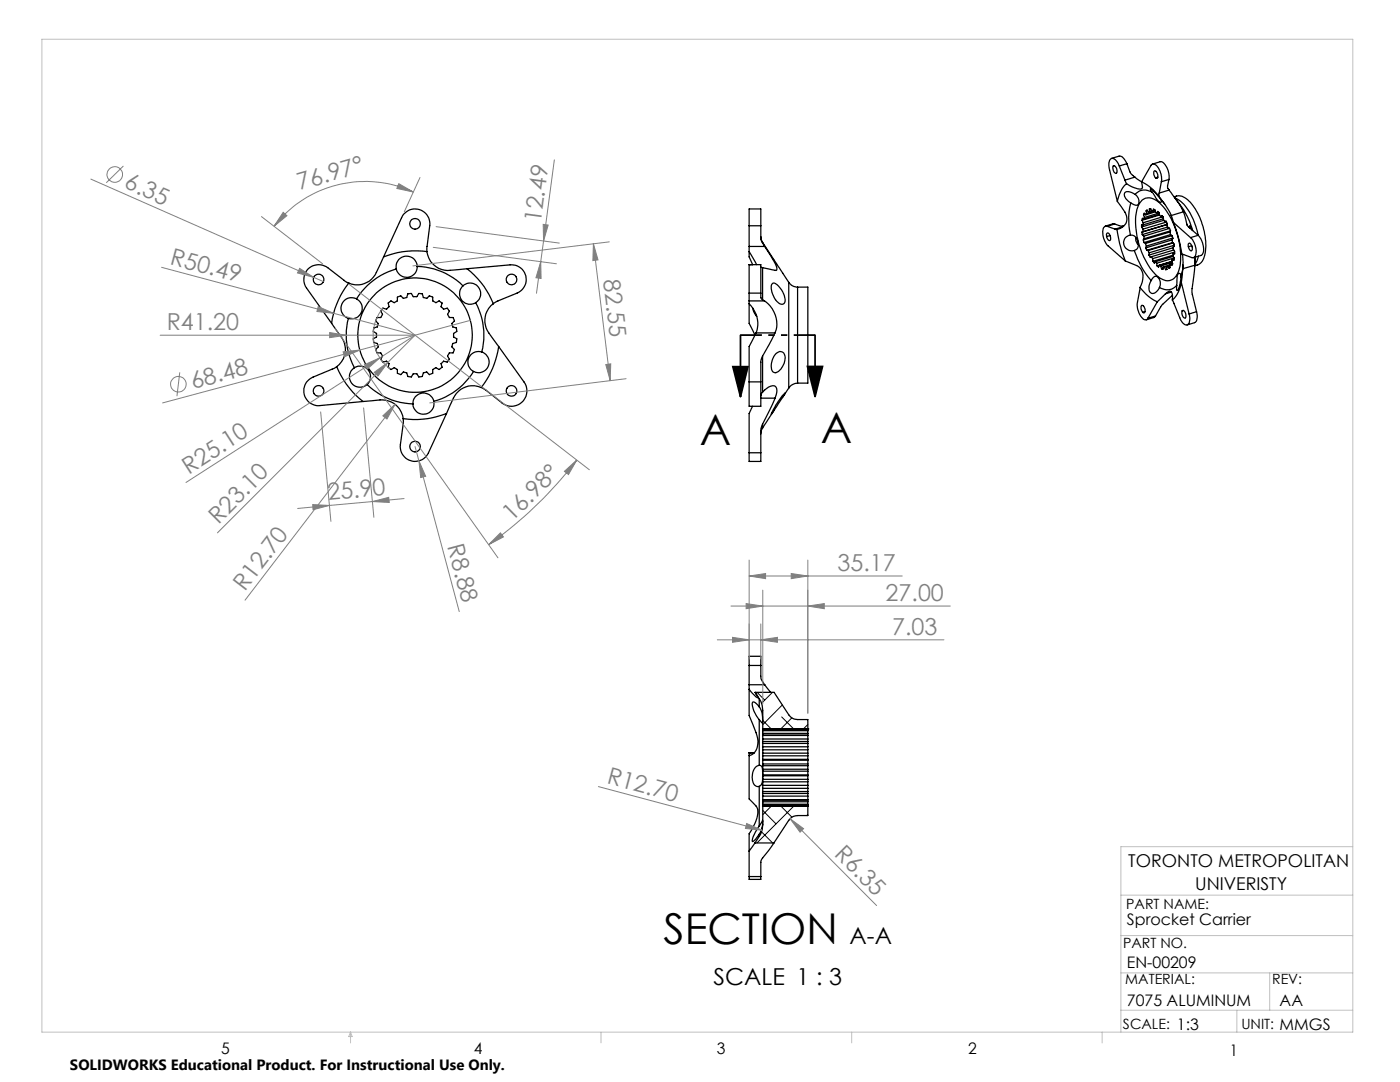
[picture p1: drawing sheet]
<svg xmlns="http://www.w3.org/2000/svg" width="279mm" height="216mm" viewBox="0 0 279 216" stroke-linecap="round" stroke-linejoin="round" font-family="sans-serif">
<g fill="none" stroke="#000" stroke-width=".25">
<path d="M221.8 31.6l1.5-.4a1.34 1.34 0 0 1 1.3 1l.3 .5M222.2 33.1a.91 .91 0 0 1 .6 1.5 1.06 1.06 0 0 1-.6-1.5zM222.4 33.1h-.2M223.4 33.1a1.66 1.66 0 0 0-1.6-1.5 2.05 2.05 0 0 0-.4 2.3l1.6 6.3M223.4 33.1l1.1 2.8M224.5 35.9l.3 .8M224.8 36.7a6.3 6.3 0 0 0-1.8 3.5M224.9 32.7l.8 1.9 .8 .7M224.9 32.7l-1.5 .4M226.5 35.3l1.4 1M226.5 35.3l-2 .6M226.6 38.8a1.57 1.57 0 0 0-2.2-.3 1.9 1.9 0 0 0 1.3 2"/>
<path d="M226.6 38.8a1.39 1.39 0 0 1 .4 2.1h-.4l-.9-.4M227.8 36.3a1.29 1.29 0 0 1 .1 1.3 2.92 2.92 0 0 1-2.6-.6l-.5-.3M227.8 36.3a8.7 8.7 0 0 1 3.5 2.9M227.9 39.9a2.67 2.67 0 0 1 3.7 .8 15.8 15.8 0 0 1 3.8 12.9 2.53 2.53 0 0 1-2.8 2.4 6.8 6.8 0 0 1-3.9-3.8 15.4 15.4 0 0 1-1.7-10.6l.4-1zM230 38.4l-.4-.7 1 .8 1 1.3M230 38.4a2.49 2.49 0 0 0-3.4 .4M230 38.4l.5 .8a1.21 1.21 0 0 0 1.3 1.1l-.2-.5M230 32.7l1.5-.4a1.95 1.95 0 0 1 1.6 1.7l.2 1.1v.7M230.4 34.1a.88 .88 0 0 1 .7 1.2 .29 .29 0 0 1-.3 .3 .29 .29 0 0 1-.3-.2 1.25 1.25 0 0 1-.1-1.3zM231.1 35.3l-.5 .2M231.3 39.2l1.4 1.9 1.1 1.9M231.4 38.5l-.1 .7"/>
<path d="M231.6 39.8l.8 .9M231.8 36.3a3.5 3.5 0 0 0-1.5-3.6l-.5 .2-2 3.4M231.8 36.3l-.4 2.2M233.3 35.8l-.3 1.6 .3 .5M233.3 35.8l-1.5 .5M233.3 37.9l1.9 2.6 1 1.8M233.3 37.9l-1.9 .6M234.3 39.3a2.74 2.74 0 0 1 3.3 1.1 13.3 13.3 0 0 1 2.8 10.6 2.37 2.37 0 0 1-2 2M234.4 39.4l1.9 2.5 1.1 2.2 .6 1.9M234.5 39.5a6.6 6.6 0 0 1 3.4 3.8l.8 1.9 .4 1.8M69.6 56.5a16.8 16.8 0 0 0-3.4 8M69.6 56.5l-.8-.4-3.4-2.7a2.96 2.96 0 0 0-3.9 .2 2.96 2.96 0 0 0-.3 3.9l5 7"/>
<path d="M71.2 59.6a2.13 2.13 0 0 0-3 1.1 2.13 2.13 0 0 0 1.3 2.8M71.2 59.6a2.13 2.13 0 0 1 .9 2.7 2.13 2.13 0 0 1-2.6 1.2M76.6 51.3l-.7 1.4a6.7 6.7 0 0 1-2.2 3.4l-.5 .3a4 4 0 0 1-3.6 .1M79.1 53.7a14 14 0 0 0-7.9 5.9M83.3 53.2a13.4 13.4 0 0 1 9.1 3.8M83.3 53.2a2.11 2.11 0 0 0-2.4-2.1 2.11 2.11 0 0 0-1.8 2.6M83.3 53.2a2.1 2.1 0 0 1-1.9 2.1 2.1 2.1 0 0 1-2.3-1.6M85.2 50.2a17.4 17.4 0 0 0-8.6 1.1M85.2 50.2a4.3 4.3 0 0 0 4.6 3.7l3.4-.3M85.2 50.2l.6-5.2a2.95 2.95 0 0 0-2.1-3.2 2.95 2.95 0 0 0-3.5 1.6l-3.6 7.9M92.4 57a2.11 2.11 0 0 1 3.1 .3 2.11 2.11 0 0 1-.6 3.1M92.4 57a2.11 2.11 0 0 0-.3 2.9 2.11 2.11 0 0 0 2.8 .5"/>
<path d="M93.2 53.6a16.8 16.8 0 0 1 5.3 7M93.2 53.6l8.6-.8a2.93 2.93 0 0 1 3.2 2.3 2.93 2.93 0 0 1-1.8 3.4l-4.1 1.6-.6 .5M149.5 52.8v5.7M149.5 52.8h2.3v5.7M149.5 50.2v1.1l.7 1.5M149.5 50.2l1.5 2.6M149.5 49.2v1M149.5 45v-3.3h2.3v3.3M149.5 52.8h.1M149.5 58.5h2.3M149.5 45v4.2M149.5 58.5v1.5"/>
<path d="M149.5 49.2h3.1M149.5 45h2.3M151.8 47.2l.1 .6 .3 .6M151.8 58.5v.9l.4 .4M151.8 53.3l.4 .1M151.8 45v2.4l.4 1.1M152.2 53.4v6.4M152.2 48.4l5.2 7.9M152.2 48.4v.1M152.2 59.8l.4 .2M152.2 48.5l.4 .7M152.6 49.2l.4 .6a10.8 10.8 0 0 1 2 3.9v.2a1.8 1.8 0 0 1-1.5-.2l-1.3-.3"/>
<path d="M154.1 56.6l.1-.1a2.04 2.04 0 0 1 1.8 1.3 2.5 2.5 0 0 1 .5 2.8h-.1a1.57 1.57 0 0 1-1.8-1.1 2.82 2.82 0 0 1-.5-2.9zM157.4 56.3a2.12 2.12 0 0 0 1.8 1M157.4 56.3v21.1M159.2 57.3h2v19.1h-2M159.2 57.3v19.1M220.9 46.5a.74 .74 0 0 1 .8 .9 .36 .36 0 0 1-.2 .6 .36 .36 0 0 1-.5-.3l-.2-.9zM220.9 45.2a.84 .84 0 0 0-.8 1l.2 1.4 .6 1.2 3.7 3.3M220.9 45.2l1.6 .5M221.5 47l-.7 .2M222.5 44.7l1.1 .4h.6M222.5 44.7h-.4l-1.5 .4M222.5 44.7l-1.6 .5"/>
<path d="M222.5 45.7l.4 .1M222.9 45.8a25 25 0 0 0 1.7 6.3M223 40.2a7.7 7.7 0 0 1 1.8 2.9 2.11 2.11 0 0 1-1.9 2.7M224 45.3l-1.5 .4M224.6 52.1a7.9 7.9 0 0 1 2.9 1.3 3.2 3.2 0 0 1 0 4M225.6 46.9a1.59 1.59 0 0 0-1.3 2 1.59 1.59 0 0 0 2.1 1.1M225.6 46.9a1.8 1.8 0 0 1 1.5 2.5l-.7 .6M225.7 40.5a13.2 13.2 0 0 0-.1 6.4M226.4 50l.2 .6a16.8 16.8 0 0 0 3.1 5.4M226.7 47.4v.7l.5 .8M227.5 57.4a9 9 0 0 0 3.5 2.8M227.5 57.4l-.5 2.9a3.5 3.5 0 0 0 1.5 3.5l.4-.1 .2-.2"/>
<path d="M227.8 45.3l.3 .4M227.9 46.3l.1 .5M227.9 44l.2 .5M228 46.8l.2 .3M228.1 44.9l-.3-.1v.5M228.1 45.7v.5M228.1 44.5v.4M228.1 46.2l-.2 .1M228.2 47.9l.1 .5M228.2 42.9l.2-.4 .3 .4M228.2 42.9l.2 .5M228.2 47.1l.2 .5"/>
<path d="M228.3 43.7l-.3-.1-.1 .4M228.3 48.4l.3 .2M228.4 47.6l-.2 .3M228.4 43.4l-.1 .3M228.6 42.8l-.4 .1M228.6 48.6l.2 .5M228.7 49.5l.1 .5M228.7 42.1l.2-.2 .3 .4M228.7 42.1l.1 .5M228.8 49.1l-.1 .4M228.8 42.6l-.1 .3M228.8 50h.3"/>
<path d="M229 42l-.3 .1M229.1 50l.2 .4M229.3 50.9l.3 .4 .2-.1M229.3 50.4v.5M229.4 42.2l-.2 .1M229.4 42.2l.4-.1-.6 .2M229.7 56a1.82 1.82 0 0 0 .1 2.5 1.49 1.49 0 0 0 1.6-1.1M229.7 56a.87 .87 0 0 1 1.4-.7 1.83 1.83 0 0 1 .3 2.1M229.8 51.2l.2 .4M230 51.6l.1 .5M230.1 52.1l.3 .4 .1-.3M230.2 42.2v-.5l.3 .1 .1 .6 .3 .1"/>
<path d="M230.2 42.2h-.3l-.3-.5h-.2v.5M230.2 42.2l.3-.1-1.7 .5M230.5 52.2l.3 .3M230.6 42.3l-1.9 .6M230.8 52.5l.1 .6M231.3 42.4l.1 .6 .3 .3M231.3 42.4l-.3-.2-.1 .3M231.3 42.4l-.4 .1M231.4 53l-.2 .3-.3-.2M231.4 53l.2 .1M231.4 53l2.5-.8-3 .9M231.4 42.5l-3 .9"/>
<path d="M231.4 42.8l-3.1 .9M231.4 42.9l-3.5 1.1M231.6 53.1l.2 .5M231.7 43.3l.2-.3 .2 .3 .1 .6 .2 .3M232 43.1l-.3 .2M232.1 53.6h-.3M232.1 43.3l-4 1.2M232.1 53.3v.4l-.3-.1M232.1 53.3h.3M232.2 43.6l-4.1 1.3M232.3 44l-4.5 1.3M232.4 53.3l.2 .5"/>
<path d="M232.4 44.2l.3-.1 .1 .2 .3 1.1 .3 .2 .2 .4M232.6 58.6l.7-.5h.3l.3 .5 .1 1.3M232.6 58.6l-1.6 1.6M232.7 44.2h-.3M232.8 44.3l-4.7 1.4M232.9 53.7l-.3 .1M232.9 44.8l-4.8 1.4M232.9 44.8l-5 1.5M233 53.2l-.2 .1 .1 .5h-.3M233 45.3l-5 1.5M233.4 45.6l-5.2 1.5M233.4 52.9l-1.3 .4"/>
<path d="M233.5 53l-.5 .2M233.5 53l-1.1 .3M233.5 46.3l-5.3 1.6M233.6 46.1l-5.2 1.5M233.6 52.6l-.2 .2 .1 .6-.1 .2-.4-.4M233.6 46l-.1 .4 .6 1.1-.2 .3M233.6 46.8l-5.3 1.6M233.8 43l.4 1.4M233.8 58.3l-1.2 .3M233.9 47l-5.3 1.6M233.9 47.8l.1 .6 .3 .2 .1 .4v.2l-.3 .1v.3l.3 .6v.5l-.3-.1M233.9 47.9l-5.2 1.6"/>
<path d="M234 59.9l1.4 3.5a1.61 1.61 0 0 0 1.6 1.4 1.84 1.84 0 0 0 .3-2.1M234 51.8l-.1 .3 .1 .6-.1 .2-.3-.3M234 52.4l-2.4 .7M234 58.9l-2 1.9-1.4 2.2M234 52.5l-.4 .1M234 48.4l-5.2 1.6M234.1 47.5l-5.3 1.6M234.1 50.6v.4l.3 .5-.1 .4-.3-.1M234.1 48.5l-5 1.5M234.1 50.9l-4 1.2M234.1 49.4l-4.8 1.5M234.2 51.2l-3.7 1"/>
<path d="M234.2 44.4l.9 2.8 .8 3.5 1.9 .7a.85 .85 0 0 0 .9-1.1l-.3-1.7-.3-.7-.5-.5M234.2 44.4l3.4 3M234.2 49.9l-4.4 1.3M234.3 51.6l-.3 .2M234.3 51.5l-3.5 1M234.4 48.9l-5.1 1.5M234.4 50.5l-.3 .1M234.4 50.3l-4.4 1.3M234.8 56.9a2.55 2.55 0 0 1-3.4 .5M235.7 55.2l-.3 1.8a.95 .95 0 0 1-.5 1l-.1-1.1M235.7 55.2a.42 .42 0 0 0-.2-.6 .42 .42 0 0 0-.5 .5l-.2 1.8M235.8 56.4a5.9 5.9 0 0 1-1.8 3.5"/>
<path d="M235.8 56.4l1.5 6.3M235.9 50.8l.2 1.6-.1 1.2M236 53.6l-.2 2.8M236.1 52.8l-.4 2.4M236.2 42.3l.7 2.4M236.2 42.3l-2.4 .7M236.9 44.7l.3 .6 1.9 1.7M236.9 44.7v.2M237.2 48.6a.4 .4 0 0 1 .4 0 .4 .4 0 0 1 .2 .4 .81 .81 0 0 1-.1 1.1 1.35 1.35 0 0 1-.5-1.5zM237.4 45.5v-.5l.4 .9M237.8 49l-.6 .2M238.5 52.9l-.6 5.4 .9 3.9"/>
<path d="M238.5 52.9l-2.5 .7M238.5 51.3v1.6M238.5 51.3v1.2M239.1 47a3.8 3.8 0 0 1 .9 3.8l-.3 .2-1.5 .4M239.1 47l-1.5 .4M239.2 51.1l-.3 .9-.4 .7M66.2 64.5l.9 1.4a5.2 5.2 0 0 1 1.8 4.6 4.1 4.1 0 0 1-1.7 2.7M67.2 73.2a16.6 16.6 0 0 0 5.3 6.9M67.2 73.2l-.5 .3-4.2 1.7a2.95 2.95 0 0 0-1.8 3.5 2.95 2.95 0 0 0 3.2 2.2l8.6-.8M69.5 63.5a13.8 13.8 0 0 0 1.2 9.9M70.7 73.4a2.11 2.11 0 0 0-.5 3 2.11 2.11 0 0 0 3.1 .3M70.7 73.4a2.11 2.11 0 0 1 2.8 .5 2.11 2.11 0 0 1-.2 2.8"/>
<path d="M73.3 76.7a13.8 13.8 0 0 0 9.1 3.9M76.4 61.5l.8 .2 .4-.5-.1-.7 .5-.5 .7 .4 .6-.4v-.7l.7-.3 .5 .5 .7-.1 .2-.8h.4h.3l.4 .6h.7l.4-.6h.7l.2 .8 .7 .1 .5-.5 .7 .3v.7l.2 .2 .4 .2 .6-.4 .6 .5-.2 .7 .5 .5 .8-.2 .4 .6-.4 .6 .4 .7h.7l.3 .6-.5 .6 .1 .4v.2l.8 .2 .1 .6v.1l-.7 .4v.7l.7 .4-.1 .7-.8 .2-.1 .7 .5 .5-.3 .7h-.7l-.3 .5-.1 .1 .4 .7-.3 .3-.1 .2-.8-.1-.5 .5 .2 .7-.5 .4-.7-.3h-.2l-.4 .3v.8l-.7 .3-.5-.6-.6 .2-.3 .7-.3 .1h-.4l-.4-.6h-.7l-.4 .6-.6-.1-.4-.7-.6-.2-.5 .6-.7-.3v-.8l-.5-.3h-.1l-.7 .3-.2-.1-.3-.3 .1-.7-.4-.5-.8 .1-.4-.4 .3-.8-.3-.6h-.8l-.2-.7 .5-.5v-.2l-.2-.5-.7-.2-.1-.5v-.2l.6-.4v-.7l-.6-.4 .1-.7 .7-.2 .2-.6-.5-.6 .2-.6h.8l.1-.2 .2-.5-.3-.6zM94.5 74.1a13.6 13.6 0 0 1-7.9 6M94.9 60.4a13.7 13.7 0 0 1 1.2 9.8M96 77.3a4.2 4.2 0 0 0-5.5 2.1l-1.4 3.1M96.1 70.2a2.11 2.11 0 0 1 1.3 2.9 2.11 2.11 0 0 1-2.9 1M96.1 70.2a2.11 2.11 0 0 0-2.6 1.2 2.11 2.11 0 0 0 1 2.7M98.5 60.6a4.2 4.2 0 0 0-1 5.8l2 2.7M99.5 69.1a16.8 16.8 0 0 1-3.5 8.2M99.5 69.1l5.1 7.1a3.1 3.1 0 0 1-.4 4 3.1 3.1 0 0 1-4 .2l-3.2-2.5-1-.6M149.5 76.2v4.9h2.3v-4.9M149.5 60v.5a5.6 5.6 0 0 1 1.4 5.9"/>
<path d="M149.5 60.6v3.9l1.2 2.4M149.5 76.2h2.3M149.5 60h3.1M150.2 61.5l.2 .7 .6 .9M150.9 66.4l-1.4 2.7v7.1M150.9 66.4h3.8M151.8 79.4h2.9M152.2 71l-.4 1.3v3.9M152.2 71v7.2M152.2 78.2l-.4 .8M152.2 78.2l.8-.7a1.31 1.31 0 0 1 1.9-.2l.1 1.1-.3 1M152.6 60a5.4 5.4 0 0 1 2.1 6.4"/>
<path d="M154.7 66.4l-2.5 4.6M154.7 79.4l-2.5 5.2M154.9 70.6a1.06 1.06 0 0 1 1.4-.3 1.06 1.06 0 0 1 .4 1.3 3.4 3.4 0 0 1-1.9 2.8h-.2a1.52 1.52 0 0 1-.6-2.2l.3-.9zM156.5 78.6l.2-.2-2.8 4.3a15.5 15.5 0 0 1 2.6-4.1zM157.4 77.4l-1.2 1.8M159.2 76.4a2.28 2.28 0 0 0-1.8 1M227.8 61a.87 .87 0 0 1 .4 1.4l-.2-.2a1.2 1.2 0 0 1-.2-1.2zM228.5 62.2l-.4 .1M230.6 63l-.3 .4-1.5 .4M230.6 63l-1.5 .5M231 60.2l-1.9 3.3M236 61.9a.97 .97 0 0 1 .5 1.6 1.1 1.1 0 0 1-.5-1.6z"/>
<path d="M236.2 61.9l-.3 .1M238.8 62.2a1.84 1.84 0 0 1-.4 2.2l-1.5 .4M238.8 62.2l-1.5 .5M72.5 80.1l1.7-.1a5.1 5.1 0 0 1 5.2 1.2 4.4 4.4 0 0 1 1.1 2.3M86.6 80.1a2.11 2.11 0 0 1-1.8 2.5 2.11 2.11 0 0 1-2.4-2M86.6 80.1a2.11 2.11 0 0 0-2.4-1.7 2.11 2.11 0 0 0-1.8 2.2M89.1 82.5a16.6 16.6 0 0 1-8.6 1M89.1 82.5l-3.6 7.8a2.96 2.96 0 0 1-3.5 1.6 2.96 2.96 0 0 1-2.1-3.2l.6-4.1v-1.1M149.5 90.3v1.8h2.3v-1.8M149.5 90.3h2.3M150.2 81.1l-.7 1.4v7.8M152.2 85.4l-.3 .6-.1 .6"/>
<path d="M152.2 84.6l-.4 1.4v4.3M152.2 84.6v.8M154.5 81.8l-2.3 3.6M149.5 137.5v3.5a6 6 0 0 0 .7 3.5 6.5 6.5 0 0 1 1 4.4l-.3 .8-.5 .6-.9 .5M149.5 137.5l1.4 1.6 .3 .1-.5-1.1M149.5 136.6v.9M149.5 132.8v-1.8h2.3v1.8M149.5 132.8v3.8M149.5 136.6h3.1M149.5 132.8h2.3M150.7 138.1h3.8l2.9 4.5a2.12 2.12 0 0 0 1.8 1h2v2M150.7 138.1l.8 1.3"/>
<path d="M151.5 139.4v1.6M151.5 139.4a4.2 4.2 0 0 1 .7 2.3v3.9M151.8 132.8l.1 2.6 .7 1.2M152.6 136.6l1.2 1.5M149.5 150.8v8.6a4.7 4.7 0 0 1 1.7 2 7.6 7.6 0 0 1-1.7 5v3.4M149.5 150.2h.1M149.5 150.2v.6M149.5 150.2h1M151.5 141l-.8-.8-.5-.1a3.1 3.1 0 0 0 .7 2.7l.6 .8M151.5 143.6v9.1M151.5 152.7a2.33 2.33 0 0 0-1.4 2.7 1.26 1.26 0 0 0 1.4 1.5M151.5 156.9v7.9"/>
<path d="M151.5 152.7l.3 .1a2.24 2.24 0 0 1 .4 1.9 2.32 2.32 0 0 1-.7 2.2M151.5 141a4.9 4.9 0 0 1 .7 3.3l-.7-.7M152.2 145.5h.1M152.2 145.6v.2M152.2 146.3v.4M152.2 159.6v.4M152.2 146.7v.1M152.2 147.5v.5M152.2 158.3v.6M152.2 148v.3M152.2 157.9v.4M152.2 149v.6"/>
<path d="M152.2 156.7v.6M152.2 150.8v.7M152.2 154.8v.7M152.2 149.6v.7M152.2 156v.7M152.2 152.8v.7M152.2 151.7v.7M152.2 153.9v.7M152.2 145.5h9M152.2 145.8v.5M152.2 146.8v.7M152.2 148.3v.7"/>
<path d="M152.2 150.3v.5M152.2 151.5v.2M152.2 152.4v.4M152.2 153.5v.4M152.2 154.6v.2M152.2 155.5v.5M152.2 157.3v.6M152.2 158.9v.7M152.2 160v.5M152.2 145.6h9M152.2 145.8h9M152.2 146.3h9"/>
<path d="M152.2 146.7h9M152.2 159.6h9M152.2 160h9M152.2 146.8h9M152.2 147.5h9M152.2 148h9M152.2 158.3h9M152.2 158.9h9M152.2 148.3h9M152.2 157.9h9M152.2 149h9M152.2 149.6h9"/>
<path d="M152.2 156.7h9M152.2 157.3h9M152.2 150.3h9M152.2 150.8h9M152.2 151.5h9M152.2 154.8h9M152.2 155.5h9M152.2 156h9M152.2 151.7h9M152.2 154.6h9M152.2 152.4h9M152.2 152.8h9"/>
<path d="M152.2 153.5h9M152.2 153.9h9M161.2 145.5h.1M161.2 145.6v.2M161.2 146.3v.4M161.2 159.6v.4M161.2 146.7v.1M161.2 147.5v.5M161.2 158.3v.6M161.2 148v.3M161.2 157.9v.4M161.2 149v.6"/>
<path d="M161.2 156.7v.6M161.2 150.8v.7M161.2 154.8v.7M161.2 149.6v.7M161.2 156v.7M161.2 152.8v.7M161.2 151.7v.7M161.2 153.9v.7M161.2 145.8v.5M161.2 146.8v.7M161.2 148.3v.7M161.2 150.3v.5"/>
<path d="M161.2 151.5v.2M161.2 152.4v.4M161.2 153.5v.4M161.2 154.6v.2M161.2 155.5v.5M161.2 157.3v.6M161.2 158.9v.7M161.2 160v.5M149.5 174.9v.6h2.3v-.6M149.5 169.8v5.1M149.5 174.9h2.3M150.7 168.2l-1.2 1.6"/>
<path d="M150.7 168.2h3.7M151.5 164.8a4.9 4.9 0 0 0-1.3 3.1l.5-.4 .8-1M151.5 166.5v.4M151.5 164.8l.7-1.1v.2a4.5 4.5 0 0 1-.7 2.6M151.5 166.9l-.8 1.3M152.2 160.7v3.9a4.2 4.2 0 0 1-.7 2.3M152.2 160.8v.1M152.2 160.5v.2M152.2 160.8h9M152.2 160.7h9M152.2 160.5h9M154.4 168.2l-2.5 3.6-.1 3.1"/>
<path d="M161.2 160.7v2h-2a2.12 2.12 0 0 0-1.8 1l-3 4.5M161.2 160.8v.1M161.2 160.5v.2"/>
<circle cx="63.6" cy="55.8" r="1.05"/>
<circle cx="82.8" cy="44.7" r="1.06"/>
<circle cx="102.1" cy="55.8" r="1.06"/>
<circle cx="63.6" cy="78" r="1.06"/>
<circle cx="82.8" cy="66.9" r="11.4"/>
<circle cx="102.1" cy="78" r="1.04"/>
<circle cx="82.8" cy="89.1" r="1.06"/>
</g>
<g fill="none" stroke="#000" stroke-width=".2">
<path d="M151.1 138.1l1.5 1.6M154.2 138.1l-2.2 2.2M152.2 143.8l1.7 1.7M156 143.1l2.4 2.4M156.1 140.7l-3.9 3.9M158 143.2l-2.2 2.3M161.2 144.6l-.9 .9M152 166l2.2 2.2M152.2 161.7l2.7 2.7M153.9 160.9l-1.7 1.7M156 161l2 2.1M158.4 160.9l-7.3 7.3"/>
<path d="M161.2 162.5l-.2 .2"/>
</g>
<g fill="none" stroke="#808080" stroke-width=".2">
<path d="M18.1 35.7l44.5 19.7M24.6 33.1l-3.4 3.4M79.6 36.7l2.9 1.6-3.3-.7zM82.5 38.3a23 23 0 0 0-27.8 6.9M83.8 35.4l-3.1 6.9M110.6 31.9l-2.1 16.2M32.2 53.3l34.4 9.2M52.2 43.2l12.2 9.4M56.5 42.4l.8 .6-2.6 2.2zM59.8 53.6l2.8 1.8-3.2-.9zM62.6 55.4l2 .8M69.7 56.7l47.9 37"/>
<path d="M86.5 49.4l24.6 3.2M87 45.2l24.6 3.3M107.9 52.2l-.8 6.3M107.9 52.2l.1 3.4-1-.2zM108.4 44.8l1 .1-.9 3.2zM108.5 48.1l-.6 4.1M118.4 48.6l3.4 27.4M118.4 48.6l.9 3.3-1 .1zM121.6 48.3l-39.2 4.8M32 66.9h50.8M35.9 74.3l-.6 4.8M63.5 61.2l3.1 1.3-3.3-.3z"/>
<path d="M65.8 66.4l3.3 .5-3.3 .5zM66.6 62.5l16.2 4.4M66.9 65.5l32.5 45.8M68.5 70.2l3.3-.4-3 1.4zM71.8 69.8l-39.3 10.6M72.7 72.8l3.1-1.4-2.5 2.2zM74.7 74.3l2.7-2-2 2.7zM75.8 71.4l-38.7 24.9M76.6 61.3a8.4 8.4 0 0 0 1.3 12.3M82.8 66.9l-7 4.5M82.8 66.9l-39.4 39.4M93.9 63.9l-22.1 5.9"/>
<path d="M120.9 72.7l1-.1-.1 3.4zM125 75.6l-39.2 4.8M64 82.2l2 21.8M72.6 81.4l2 21.8M76.4 83l2.4-2.3-1.6 2.9zM78.8 80.7l-29.9 39.1M80.6 99.5l-6.3 .6M82.8 89.1l.8 2.9M83.6 92l1.3 3-.9 .3zM83.6 92l8.1 30M112.6 94.1l2.5-2.3-1.6 2.9zM115.1 91.8a82 82 0 0 1-17.6 16.9"/>
<path d="M62.4 100.7l3.3 .2-3.2 .8zM65.7 100.9l-6.3 .6M74.3 100.1l3.3-.9 .1 1.1zM74.3 100.1l-8.6 .8M97.5 108.7l2.4-2.4 .6 .8zM149.5 114.9l3.3-.5v1.1zM149.5 111.8v19.7M149.5 114.9h30.6M152.2 117.8v22.7M157.9 114.4l3.3 .5-3.3 .6zM161.2 111.8v30.5M143.2 127.7h45.2"/>
<path d="M145.9 120.9h43.8M146.2 127.2l3.3 .5-3.3 .5zM148.9 120.4l3.3 .5-3.3 .6zM151.8 127.7l3.4-.5v1zM151.8 124.5v7M161.2 120.9l3.3-.5v1.1zM119.4 157l32.7 8.7M149 164.3l3.1 1.4-3.3-.4zM157.7 163.4l2.7 1.9-.7 .8zM157.7 163.4l17.2 17.3"/>
<circle cx="22.9" cy="34.8" r="1.56"/>
<circle cx="35.6" cy="76.7" r="1.56"/>
</g>
<path d="M146.3 73.2h3l-1.5 6zM147.8 66.9v12.3M161.1 73.1h3l-1.4 6zM162.7 66.9v12.2" fill="none" stroke="#000" stroke-width=".35"/>
<path d="M162.7 66.9h-14.9" fill="none" stroke="#000" stroke-width=".35" stroke-dasharray="6.3 1.3 1.3 1.3 1.3 1.3" stroke-dashoffset="2.1" stroke-linecap="butt"/>
<g fill="none" stroke="#c0c0c0" stroke-width=".2">
<path d="M8.4 7.8h261.6v198.2h-261.6zM223.7 178.6h46.3M270 168.9h-46.3v37.1M223.7 194.1h46.3M223.7 186.7h46.3M253.4 194.1v7.5M70 206v2.1M70 206l.3 .8h-.7zM119.9 206v2.1M170 206v2.1M220 206v2.1M223.7 201.6h46.3"/>
<path d="M246.8 201.6v4.4"/>
</g>
<path d="M161.1 73.1h3l-1.4 6zM146.3 73.2h3l-1.5 6z" fill="#000"/>
<g fill="#808080">
<path d="M59.8 53.6l2.8 1.8-3.2-.9z"/>
<path d="M149 164.3l3.1 1.4-3.3-.4z"/>
<path d="M63.5 61.2l3.1 1.3-3.3-.3z"/>
<path d="M65.8 66.4l3.3 .5-3.3 .5z"/>
<path d="M68.5 70.2l3.3-.4-3 1.4z"/>
<path d="M72.7 72.8l3.1-1.4-2.5 2.2z"/>
<path d="M74.7 74.3l2.7-2-2 2.7z"/>
<path d="M76.4 83l2.4-2.3-1.6 2.9z"/>
<path d="M83.6 92l1.3 3-.9 .3z"/>
<path d="M157.7 163.4l2.7 1.9-.7 .8z"/>
<path d="M157.9 114.4l3.3 .5-3.3 .6zM149.5 114.9l3.3-.5v1.1z"/>
<path d="M148.9 120.4l3.3 .5-3.3 .6zM161.2 120.9l3.3-.5v1.1zM146.2 127.2l3.3 .5-3.3 .5zM151.8 127.7l3.4-.5v1z"/>
<path d="M74.3 100.1l3.3-.9 .1 1.1zM62.4 100.7l3.3 .2-3.2 .8z"/>
<path d="M79.6 36.7l2.9 1.6-3.3-.7zM56.5 42.4l.8 .6-2.6 2.2z"/>
<path d="M97.5 108.7l2.4-2.4 .6 .8zM112.6 94.1l2.5-2.3-1.6 2.9z"/>
<path d="M108.4 44.8l1 .1-.9 3.2zM107.9 52.2l.1 3.4-1-.2z"/>
<path d="M118.4 48.6l.9 3.3-1 .1zM120.9 72.7l1-.1-.1 3.4z"/>
</g>
<g font-size="8.5">
<text x="139.7" y="88.8">A</text>
<text x="163.8" y="88.4">A</text>
<text x="132.4" y="188.3">SECTION</text>
</g>
<g font-size="4.7" fill="#808080">
<text x="24.6" y="37.4" transform="rotate(24 24.6 37.4)">6.35</text>
<text x="59.8" y="38" transform="rotate(-16 59.8 38)">76.97°</text>
<text x="107.9" y="44.6" transform="rotate(-82 107.9 44.6)">12.49</text>
<text x="33.8" y="52.7" transform="rotate(15 33.8 52.7)">R50.49</text>
<text x="120.4" y="55.9" transform="rotate(83 120.4 55.9)">82.55</text>
<text x="33.3" y="65.9">R41.20</text>
<text x="38.5" y="77.6" transform="rotate(-15 38.5 77.6)">68.48</text>
<text x="37.7" y="94.7" transform="rotate(-33 37.7 94.7)">R25.10</text>
<text x="65.5" y="99.9" transform="rotate(-5 65.5 99.9)">25.90</text>
<text x="43.6" y="104.7" transform="rotate(-45 43.6 104.7)">R23.10</text>
<text x="102.2" y="104.1" transform="rotate(-45 102.2 104.1)">16.98°</text>
<text x="89.2" y="109" transform="rotate(75 89.2 109)">R8.88</text>
<text x="167.1" y="113.9">35.17</text>
<text x="48.9" y="118.1" transform="rotate(-53 48.9 118.1)">R12.70</text>
<text x="176.7" y="119.9">27.00</text>
<text x="178" y="126.6">7.03</text>
<text x="121" y="156.3" transform="rotate(15 121 156.3)">R12.70</text>
<text x="166.4" y="170.6" transform="rotate(45 166.4 170.6)">R6.35</text>
</g>
<g font-size="4.7">
<text x="169.6" y="188.3">A-A</text>
<text x="142.4" y="196.5">SCALE 1 : 3</text>
</g>
<g font-size="3.5">
<text x="225.2" y="173">TORONTO METROPOLITAN</text>
<text x="238.5" y="177.5">UNIVERISTY</text>
</g>
<g font-size="3.2">
<text x="224.9" y="184.6">Sprocket Carrier</text>
<text x="224.9" y="193.2">EN-00209</text>
<text x="224.9" y="200.7">7075 ALUMINUM</text>
<text x="255.4" y="200.7">AA</text>
<text x="44.2" y="210.4">5</text>
<text x="94.6" y="210.3">4</text>
<text x="143.1" y="210.4">3</text>
<text x="193.2" y="210.3">2</text>
<text x="245.4" y="210.6">1</text>
</g>
<text font-size="3" x="14" y="213.5">SOLIDWORKS Educational Product. For Instructional Use Only.</text>
<g font-size="2.8">
<text x="224.8" y="181.4">PART NAME:</text>
<text x="224.1" y="189.2">PART NO.</text>
<text x="224.6" y="196.4">MATERIAL:</text>
<text x="253.9" y="196.4">REV:</text>
<text x="224.1" y="205.3">SCALE: 1:3</text>
<text x="247.7" y="205.3">UNIT: MMGS</text>
</g>
</svg>
